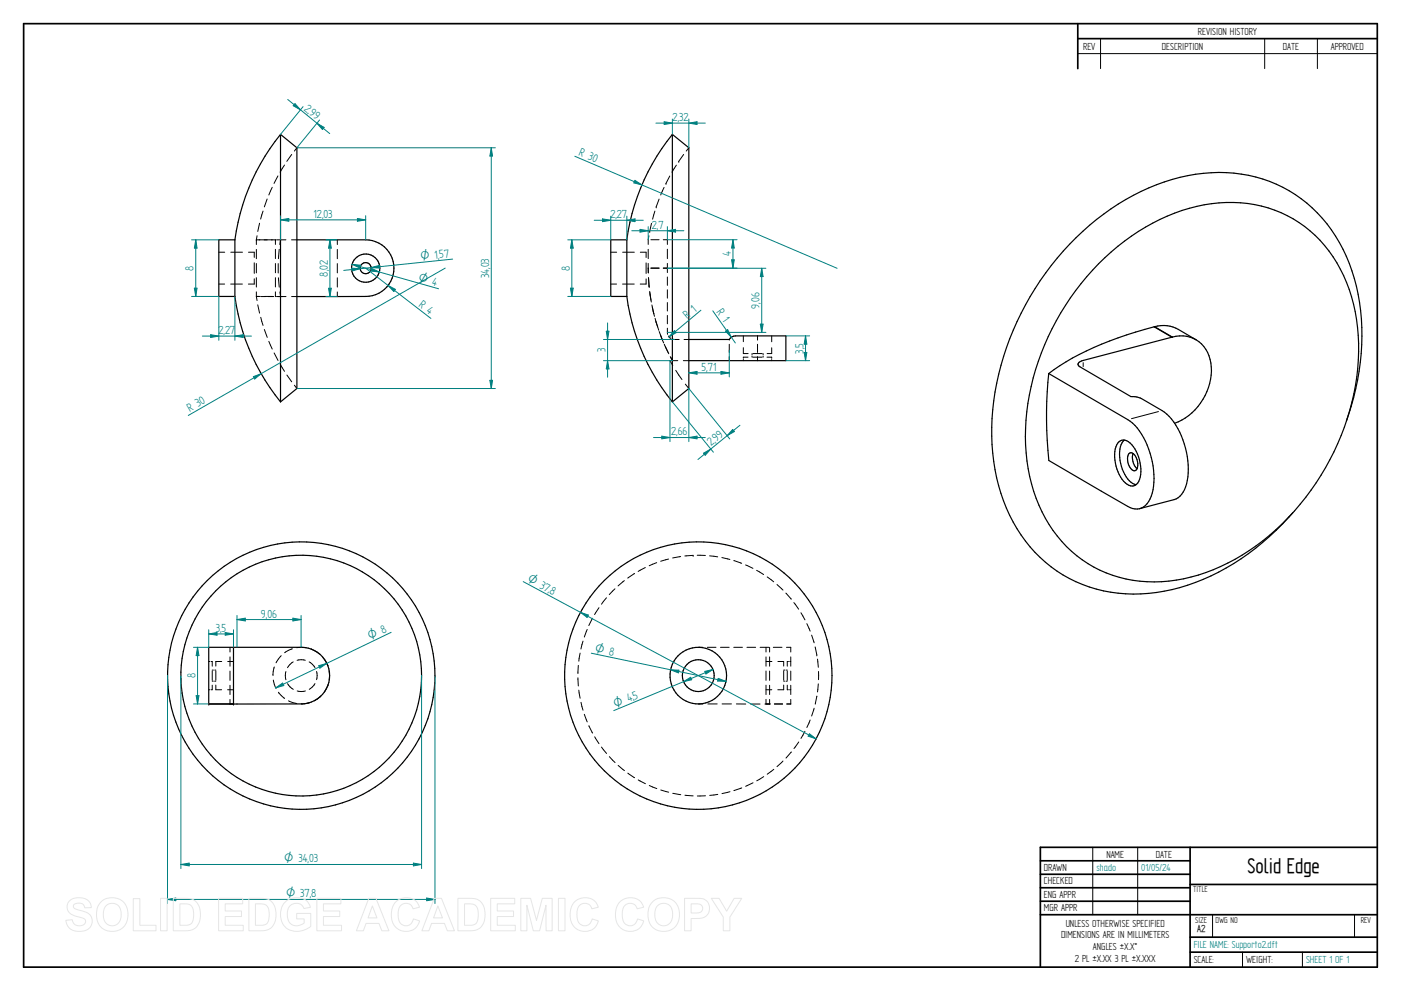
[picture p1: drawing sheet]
<svg xmlns="http://www.w3.org/2000/svg" width="594mm" height="420mm" viewBox="0 0 594 420" stroke-linecap="round" stroke-linejoin="round" font-family="sans-serif">
<g fill="none" stroke="#000" stroke-width=".72">
<path d="M10 10h574v400h-574zM457 10v19.1M457 16.4h127M504.6 359.2v50.8M584 359.2h-142.9v50.8M441.1 365h63.5M441.1 370.7h63.5M441.1 376.4h63.5M504.6 375h79.4M441.1 382.1h63.5M441.1 387.8h142.9M504.6 397.3h79.4"/>
<path d="M504.6 403.7h79.4"/>
</g>
<g fill="none" stroke="#000" stroke-width=".42">
<path d="M466.7 16.4v12.7M536.3 16.4v12.7M558.6 16.4v12.7M457 22.7h127M115.4 79.4l-1.4 3.3M117.8 74.6l-1.6 3.2M120.6 70l-1.8 3M123.7 65.5l-2.1 2.9M125.9 62.7l-1.1 1.4M281.6 79.5l-1.4 3.2M282.4 77.8h.1M284 74.6l-1.6 3.2"/>
<path d="M286.8 70l-1.9 3M287.8 68.4h.1M289.9 65.5l-2.1 2.9M292.1 62.7l-1.1 1.4M109 99.9l-.3 1.8M110.1 94.7l-.8 3.4M111.5 89.5l-1 3.4M113.3 84.4l-1.2 3.3M275.2 99.9l-.3 3.7M275.5 98.1h.1M276.3 94.7l-.8 3.4M277.7 89.5l-1 3.4"/>
<path d="M278.3 87.7h.1M279.5 84.4l-1.2 3.3M92.8 106.9h2.5M97.9 106.9h4.9M105.4 106.9h2.4v2.2M107.8 111.4v4.5M107.8 118.2v2.2h-2.5M108.7 101.7h8.1M108.7 101.7h.1M108.7 101.7v2M108.7 105.7v4M108.7 111.7v4"/>
<path d="M108.7 117.7v4M116.8 101.7v1.9M116.8 105.7v3.9M116.8 111.7v4M116.8 117.7v4M116.8 101.7h.1M117.3 101.7h3.9M118 111.8v3.9M118.1 117.8l.3 4M118.4 105.7l-.3 4M118.9 101.7l-.2 2M123.6 101.7h2.3"/>
<path d="M143 101.7v2M143 105.7v4M143 111.8v3.9M143 117.8v3.9M259 106.9h2.5M264 106.9h5M271.5 106.9h2.5v2.3M274 118.2v2.2h-2.5M274 111.5v4.5M274.9 113.7v2M274.9 105.7v3.9M274.9 111.7v2"/>
<path d="M275 117.7l.2 3.8M275 117.8l.3 4.1M276 101.6h3.5M276 113.6h3.5M276 113.7h3.5M281.3 101.6h1.7v2M281.3 113.6h1.7M281.3 113.7h1.7M283 105.7v3.9M283 111.7v3.9M283 117.4v3.6M92.8 120.4h2.4"/>
<path d="M97.8 120.4h5M108.7 125.7h1.7M108.7 123.7v2M108.7 125.7l.3 1.7M108.7 125.7h1M109.3 129.2l.8 3.6M110.6 134.5l.9 3.5M110.7 125.7h1.9M112.1 139.7l1.2 3.3M112.2 125.7h3.4M113.7 125.7h2.4M116.8 123.7v2h.5"/>
<path d="M117.6 125.7h3.7M117.8 125.7h1M118.7 123.8l.3 1.9M123.6 125.7h2.3M143 123.8v1.9M259 120.4h2.4M264 120.4h4.9M275.5 123.5l.5 3.8M275.5 124l.7 4.1M276.4 129.3l.9 3.8M276.6 130.1l.9 4M277.8 135l1.1 3.6"/>
<path d="M278.1 136.1l1.3 3.9M283 122.9v3.5M283 128.3v3.6M283 133.7v3.6M283 139.1l.1 2.6M114 144.7l1.4 3.3M116.2 149.6l1.7 3.2M118.8 154.4l1.8 3M121.7 159l2 2.9M279.5 140.5l1.4 3.6M280.1 142l1.3 3.4M281.7 146l1.6 3.5"/>
<path d="M282.1 147l1.5 3M283.4 142.5l1.1 1M284.2 151.2l1 1.7-.8-1.4M284.5 152.9h-.4l1.2 2M284.9 152.9h2.5M285.2 143.8h.1M285.3 143.8l2.7 .1M286.5 157l2.7 3.9M289.8 152.9h2.3M290.1 143.9h2M309.2 143.9v.3M309.2 146v3.4"/>
<path d="M309.2 151.2v1.7M315.2 147.4v2.5h2M315.2 142.4v2.5M315.2 152.4v.5M317.2 151.4h-2v.5M318.9 149.9v.5M318.9 150.9v.5M319.2 151.4h4M319.3 149.9h3.9M321.2 142.4v1.8M321.2 146v3.4M321.2 151.2v1.7"/>
<path d="M323.6 149.9v.5M323.6 151v.4M325.2 151.4h2v.5M327.2 147.4v2.5h-1.9M327.2 142.4v2.5M327.2 152.4v.5M459.3 153.8v1.6M124.8 163.3l1.1 1.4M290.6 162.9l1.5 1.8M491.2 174.5l-11.4 3M278.5 238.5l-3.2 1.4M283.5 237l-3.3 1"/>
<path d="M288.6 236l-3.4 .6M293.9 235.5l-3.5 .2M293.9 235.5h.1M295.6 235.4l3.5 .1M300.9 235.7l3.4 .4M306.1 236.4l3.4 .8M311.2 237.7l3.3 1.1M316.1 239.5l3.2 1.5M254 257.6l-1.9 3M257.2 253.4l-2.1 2.8M260.8 249.6l-2.4 2.5M264.7 246.2l-2.6 2.2"/>
<path d="M269.1 243.2l-2.9 1.9M273.6 240.6l-3 1.7M320.8 241.8l3 1.8M325.3 244.6l2.8 2.1M329.5 247.8l2.5 2.4M333.2 251.5l2.3 2.5M336.6 255.5l2.1 2.8M339.6 259.8l1.7 3M97.5 274.4v2M97.5 278.5v3.9M119.2 278l-2.2 3M124 275.1l-3.3 1.6"/>
<path d="M126 280l1.8-.3 1.6 .3M127.7 274.4l-1.8 .2M127.8 274.4l2.1 .3M131.9 275.2l3.6 2.1M136.9 278.8l2.1 3.6M246 276.9l-.6 3.4M247.2 271.8l-.9 3.4M249 266.9l-1.2 3.2M251.2 262.1l-1.5 3.1M296.2 274.4h1.8M299.9 274.4h3.7M305.5 274.4h3.7"/>
<path d="M311.1 274.4h3.7M316.7 274.4h3.7M322.3 274.4h3.7M324.8 274.4v2M324.8 278.5v3.9M326.3 274.4v2M326.3 278.5v3.9M327.9 274.4h3.7M333.5 274.4h1.8v2M335.3 278.5v3.9M342.1 264.4l1.4 3.2M344.2 269.3l1 3.2"/>
<path d="M345.6 274.3l.8 3.4M346.4 277.7h.1M346.7 279.4l.3 3.5M88.5 292.4h.5M88.5 280.5h.5M89.6 280.5h.4v1.9M90 284.5v4M90 290.5v1.9h-.5M90 284.1h.5M90 288.8h.5M91 288.8h.5M91.1 284.1h.4"/>
<path d="M91.5 284.4v4M91.5 290.4v2h2.5M94 280.5h-2.5v1.9M96.5 292.4h2.5M96.6 280.5h2.4M97.5 284.5v4M97.5 290.5v4M97.5 296.5v2M115.9 288.3l1.1 3.6M116.3 282.8l-.5 3.6M118.1 293.5l2.6 2.6M121.2 284.7l-.2 1.7 .2 1.8"/>
<path d="M121.9 289.9l1.1 1.3 1.4 1.1M122.3 297.1l3.6 1.2M124.3 280.6l-1.3 1.1-1.1 1.4M126 292.9l1.8 .3 1.7-.3M131.1 280.6l1.4 1.1 1.1 1.3M131.4 297.9l-3.6 .5M133.6 289.8l-1.1 1.4-1.4 1.1M134.2 284.7l.3 1.7-.3 1.8M136.2 294.9l-3 2.2M139.1 290.2l-1.7 3.3M139.5 284.4l.1 3.9M245.1 287.4l.1 3.4"/>
<path d="M245.2 282.1l-.1 3.5M245.4 292.6l.6 3.4M246.4 297.8l.8 3.3M296.1 298.5h2M300.1 298.5h4M306.2 298.5h4M312.2 298.5h4M318.3 298.5h4M324.4 298.5h2.2M324.8 298.4h1.8M324.8 296.5v2h.3M324.8 284.5v4"/>
<path d="M324.8 290.5v4M324.8 292.4h2.5M324.8 280.5h2.5M325.4 298.5h.4M326.3 296.5l-.2 2M326.3 284.5v4M326.3 290.5v4M328.4 298.5h3.4M328.4 298.4h3.4M329.9 280.5h2.4v1.9M332.3 290.4v2h-2.5M332.3 284.4v4"/>
<path d="M332.3 288.8h.5M332.3 284.1h.5M333.3 288.8h.5M333.4 284.1h.4M333.6 298.4h1.7M333.8 290.5v1.9h.5M333.8 284.5v4M334.3 280.5h-.5v1.9M334.8 292.4h.5M334.9 280.5h.4M335.3 296.5v2h-1.7M335.3 284.5v4"/>
<path d="M335.3 290.5v4M346.4 295.1l-.7 3.4M347 289.9l-.3 3.5M347.1 284.7v3.5M247.8 302.9l1.2 3.2M249.7 307.7l1.6 3.1M252.2 312.4l1.8 2.9M255.1 316.7l2.1 2.7M335.6 318.8l-2.3 2.6M338.7 314.6l-2 2.8M341.3 310l-1.7 3.1M343.5 305.3l-1.4 3.1"/>
<path d="M345.2 300.3l-1 3.3M258.4 320.8l2.4 2.5M262.1 324.5l2.7 2.2M266.2 327.8l2.9 1.9M270.6 330.7l3.1 1.6M275.3 333l3.2 1.3M280.2 334.9l3.3 1M285.3 336.3l3.4 .6M290.4 337.1l3.5 .3M299.2 337.4l-3.5 .1M304.4 336.8l-3.5 .4M309.5 335.7l-3.4 .8"/>
<path d="M314.5 334.1l-3.3 1.1M319.3 331.9l-3.1 1.5M323.8 329.3l-2.9 1.7M328.1 326.2l-2.8 2.1M332 322.7l-2.5 2.3M463.4 359.2v28.6M482.4 359.2v28.6M514.2 387.9v9.4M574.4 387.9v9.4M526.9 403.7v6.3M552.3 403.7v6.3"/>
</g>
<g fill="none" stroke="#000" stroke-width=".51">
<path d="M118.9 57l7 5.7v102l-7 5.7M118.9 57v113.4M118.9 57a90.3 90.3 0 0 0-19.3 44.7M285.1 57l7 5.7v102l-7 5.7M285.1 57v113.4M285.1 57a89.7 89.7 0 0 0-19.3 44.7M99.6 101.7h-6.8v24h6.8M99.6 101.7v24M125.9 101.7h29.2a12 12 0 0 1 11.9 12 12 12 0 0 1-11.9 12h-29.2M265.8 101.7v24M265.8 101.7h-6.8v24h6.8M99.6 125.7a90.8 90.8 0 0 0 19.3 44.7"/>
<path d="M265.8 125.7a90.1 90.1 0 0 0 19.3 44.7M489.4 138.6a127.1 127.1 0 0 0-44.7 19.8M489.4 138.6l7.5 4.4M489.4 138.6h.1M489.6 138.5l7.5 4.4M489.6 138.5a13.1 13.1 0 0 1 10.1 1.2l7.4 4.4M489.6 138.5l-.1 .1M292.1 143.9h17.1a3.1 3.1 0 0 1 2.6-1.5h21.4v10.5h-41.1M444.7 158.4l33.5 19.5a27.4 27.4 0 0 1 10.4 17.8 23 23 0 0 1-2.2 17.8 5.9 5.9 0 0 1-8.2 1.2l-33.5-19.5a177.4 177.4 0 0 1 0-36.8zM496.9 143l-38.3 10a1.3 1.3 0 0 0-1.4 1 1.3 1.3 0 0 0 .8 1.5l21.5 12.6 1.8 .1 2.2 .5 9.3 5.4a27.4 27.4 0 0 1 10.3 17.7 22.9 22.9 0 0 1-2 17.8 5.9 5.9 0 0 1-3.3 2.2l-14.5 3.8M497 142.9h.1M497 142.9l-.1 .1"/>
<path d="M497.1 142.9a13 13 0 0 1 10.1 1.2M507.2 144.1a15.5 15.5 0 0 1 6.1 16.7 24.5 24.5 0 0 1-15.2 18.7M571.2 177.6a87.5 87.5 0 0 0 .9-54.9 52.6 52.6 0 0 0-40.1-36 69.2 69.2 0 0 0-49.3 11.4 107 107 0 0 0-47.9 87.1 65.6 65.6 0 0 0 17.4 46.5 53.6 53.6 0 0 0 52.8 12.9 92.8 92.8 0 0 0 51-36.8 116.7 116.7 0 0 0 21.3-72.5 69.3 69.3 0 0 0-23.2-49.2 60.1 60.1 0 0 0-53.7-10.9 102.5 102.5 0 0 0-57 40.5 115.4 115.4 0 0 0-22.7 72.8 70 70 0 0 0 22.7 49.9 59.8 59.8 0 0 0 53.6 11.6 99.5 99.5 0 0 0 51.3-32.7M474.5 187.3a3.8 3.8 0 0 1 5.4 1.3 16.6 16.6 0 0 1 3 15.4 3.2 3.2 0 0 1-5.7 .8 16.1 16.1 0 0 1-3.7-16.2zM476.8 186.6a10.4 10.4 0 0 0-1.6 9.8 12.3 12.3 0 0 0 5.8 8.9l.7 .2M478.9 192.2a2.72 2.72 0 0 1 3.2 2.7 3.8 3.8 0 0 1-.8 4.7 4 4 0 0 1-3.2-4.5l.1-1.5zM480.5 192.3a6.4 6.4 0 0 0 1.7 6.4M99 274.4v24h-10.5v-24h39.3a12 12 0 0 1 12 12 12 12 0 0 1-12 12l-39.3 .1M97.5 298.5h1.5"/>
<circle cx="155" cy="113.7" r="2.35"/>
<circle cx="155.1" cy="113.7" r="6"/>
<circle cx="127.7" cy="286.4" r="51"/>
<circle cx="127.7" cy="286.4" r="56.7"/>
<circle cx="296.1" cy="286.4" r="6.7"/>
<circle cx="296.1" cy="286.4" r="12"/>
<circle cx="296.1" cy="286.4" r="56.7"/>
</g>
<g fill="#000">
<circle cx="88.5" cy="298.5" r=".25"/>
<circle cx="99" cy="298.5" r=".25"/>
</g>
<path d="M71 286.4v96.7M184.4 286.4v96.7M71 381.3l3.5-.6v1.2z" fill="none" stroke="#008080" stroke-width=".42"/>
<path d="M71 381.3l3.5-.6v1.2z" fill="#008080"/>
<path d="M180.9 380.7l3.5 .6-3.5 .6z" fill="none" stroke="#008080" stroke-width=".42"/>
<path d="M180.9 380.7l3.5 .6-3.5 .6z" fill="#008080"/>
<path d="M76.7 286.4v81.9M178.8 286.4v81.9M76.7 366.5l3.5-.6v1.2zM71 381.3h113.4" fill="none" stroke="#008080" stroke-width=".42"/>
<path d="M76.7 366.5l3.5-.6v1.2z" fill="#008080"/>
<path d="M175.3 365.9l3.5 .6-3.5 .6z" fill="none" stroke="#008080" stroke-width=".42"/>
<path d="M175.3 365.9l3.5 .6-3.5 .6z" fill="#008080"/>
<path d="M165.9 268.1l-49 23.5M116.9 291.6l2.9-2 .5 1.1zM76.7 366.5h102.1" fill="none" stroke="#008080" stroke-width=".42"/>
<path d="M116.9 291.6l2.9-2 .5 1.1z" fill="#008080"/>
<path d="M135.2 282.2l3.4-.9-3 2z" fill="none" stroke="#008080" stroke-width=".42"/>
<path d="M135.2 282.2l3.4-.9-3 2z" fill="#008080"/>
<path d="M100.5 260.9v13.5M100.5 262.7l3.5-.6v1.2zM127.7 260.9v13.5" fill="none" stroke="#008080" stroke-width=".42"/>
<path d="M100.5 262.7l3.5-.6v1.2z" fill="#008080"/>
<path d="M124.2 262.1l3.5 .6-3.5 .6z" fill="none" stroke="#008080" stroke-width=".42"/>
<path d="M124.2 262.1l3.5 .6-3.5 .6z" fill="#008080"/>
<path d="M82 274.4h6.5M100.5 262.7h27.2M82 298.4h6.5M83.2 294.9h1.2l-.6 3.5z" fill="none" stroke="#008080" stroke-width=".42"/>
<path d="M83.2 294.9h1.2l-.6 3.5z" fill="#008080"/>
<path d="M83.8 274.4l.6 3.6h-1.2z" fill="none" stroke="#008080" stroke-width=".42"/>
<path d="M83.8 274.4l.6 3.6h-1.2z" fill="#008080"/>
<path d="M83.8 274.4v24M88.5 268.8l3.5-.6v1.1zM88.5 267v7.4M99 267v7.4" fill="none" stroke="#008080" stroke-width=".42"/>
<path d="M88.5 268.8l3.5-.6v1.1z" fill="#008080"/>
<path d="M95.5 268.2l3.5 .6-3.5 .5z" fill="none" stroke="#008080" stroke-width=".42"/>
<path d="M95.5 268.2l3.5 .6-3.5 .5z" fill="#008080"/>
<path d="M88.5 268.8h10.5M298.9 284.6l3.4-.8-3 2zM302.3 283.8l-42 17.5" fill="none" stroke="#008080" stroke-width=".42"/>
<path d="M298.9 284.6l3.4-.8-3 2z" fill="#008080"/>
<path d="M289.8 289l3.1-1.9 .4 1.1z" fill="none" stroke="#008080" stroke-width=".42"/>
<path d="M289.8 289l3.1-1.9 .4 1.1z" fill="#008080"/>
<path d="M250.7 276.9l57.1 12M304.5 287.6l3.3 1.3-3.5-.1z" fill="none" stroke="#008080" stroke-width=".42"/>
<path d="M304.5 287.6l3.3 1.3-3.5-.1z" fill="#008080"/>
<path d="M284.3 284l3.6 .1-.3 1.2z" fill="none" stroke="#008080" stroke-width=".42"/>
<path d="M284.3 284l3.6 .1-.3 1.2z" fill="#008080"/>
<path d="M221.9 246.6l124.2 66.7M343.2 311.1l2.9 2.2-3.4-1.2z" fill="none" stroke="#008080" stroke-width=".42"/>
<path d="M343.2 311.1l2.9 2.2-3.4-1.2z" fill="#008080"/>
<path d="M246.2 259.6l3.3 1.2-.5 1z" fill="none" stroke="#008080" stroke-width=".42"/>
<path d="M246.2 259.6l3.3 1.2-.5 1z" fill="#008080"/>
<path d="M240.7 101.7h18.3M240.7 125.7h18.3M241.9 122.2h1.2l-.6 3.5z" fill="none" stroke="#008080" stroke-width=".42"/>
<path d="M241.9 122.2h1.2l-.6 3.5z" fill="#008080"/>
<path d="M242.5 101.7l.6 3.5h-1.2z" fill="none" stroke="#008080" stroke-width=".42"/>
<path d="M242.5 101.7l.6 3.5h-1.2z" fill="#008080"/>
<path d="M259 91.7v10M265.8 91.7v10M265.8 93.4l3.5-.6v1.2zM242.5 101.7v24" fill="none" stroke="#008080" stroke-width=".42"/>
<path d="M265.8 93.4l3.5-.6v1.2z" fill="#008080"/>
<path d="M255.5 92.8l3.5 .6-3.5 .6z" fill="none" stroke="#008080" stroke-width=".42"/>
<path d="M255.5 92.8l3.5 .6-3.5 .6z" fill="#008080"/>
<path d="M243.7 66.3l111.3 47.4M269.2 76.5l3 1.9-3.4-.8zM252 93.4h20.8" fill="none" stroke="#008080" stroke-width=".42"/>
<path d="M269.2 76.5l3 1.9-3.4-.8z" fill="#008080"/>
<path d="M285.1 170.4l17.4 21.3M292.1 164.7l17.3 21.4M298.3 192.2l3.1-1.8-2.4 2.6z" fill="none" stroke="#008080" stroke-width=".42"/>
<path d="M298.3 192.2l3.1-1.8-2.4 2.6z" fill="#008080"/>
<path d="M310.7 182.1l.7 .9-3.1 1.7z" fill="none" stroke="#008080" stroke-width=".42"/>
<path d="M310.7 182.1l.7 .9-3.1 1.7z" fill="#008080"/>
<path d="M284.1 152.9v34.3M292.1 164.7v22.5M292.1 185.5l3.5-.6v1.2zM313.8 180.3l-17.9 14.5" fill="none" stroke="#008080" stroke-width=".42"/>
<path d="M292.1 185.5l3.5-.6v1.2z" fill="#008080"/>
<path d="M280.6 184.9l3.5 .6-3.5 .6z" fill="none" stroke="#008080" stroke-width=".42"/>
<path d="M280.6 184.9l3.5 .6-3.5 .6z" fill="#008080"/>
<path d="M255.9 152.9h29.3M255.9 143.9h30.1M257.6 152.9l.6 3.5h-1.1zM277.1 185.5h22" fill="none" stroke="#008080" stroke-width=".42"/>
<path d="M257.6 152.9l.6 3.5h-1.1z" fill="#008080"/>
<path d="M257.1 140.4h1.1l-.6 3.5z" fill="none" stroke="#008080" stroke-width=".42"/>
<path d="M257.1 140.4h1.1l-.6 3.5z" fill="#008080"/>
<path d="M257.6 136.9v23M302.3 131.8l9.5 13.6M307.6 140.4l1-.7 1.5 3.3z" fill="none" stroke="#008080" stroke-width=".42"/>
<path d="M307.6 140.4l1-.7 1.5 3.3z" fill="#008080"/>
<path d="M333.2 152.9h10.1M333.2 142.4h10.1M341 149.4h1.1l-.5 3.5z" fill="none" stroke="#008080" stroke-width=".42"/>
<path d="M341 149.4h1.1l-.5 3.5z" fill="#008080"/>
<path d="M341.6 142.4l.5 3.5h-1.1z" fill="none" stroke="#008080" stroke-width=".42"/>
<path d="M341.6 142.4l.5 3.5h-1.1z" fill="#008080"/>
<path d="M292.1 158.1l3.5-.6v1.2zM309.2 148.4v11.4M341.6 142.4v10.5" fill="none" stroke="#008080" stroke-width=".42"/>
<path d="M292.1 158.1l3.5-.6v1.2z" fill="#008080"/>
<path d="M305.7 157.5l3.5 .6-3.5 .6z" fill="none" stroke="#008080" stroke-width=".42"/>
<path d="M305.7 157.5l3.5 .6-3.5 .6z" fill="#008080"/>
<path d="M297.2 131.5l-13.5 11.3M286 140.2l.7 .9-3 1.7zM292.1 158.1h17.1" fill="none" stroke="#008080" stroke-width=".42"/>
<path d="M286 140.2l.7 .9-3 1.7z" fill="#008080"/>
<path d="M274.9 96.1v5.5M283 97.8l3.5-.6v1.2zM283 96.1v5.5" fill="none" stroke="#008080" stroke-width=".42"/>
<path d="M283 97.8l3.5-.6v1.2z" fill="#008080"/>
<path d="M271.4 97.2l3.5 .6-3.5 .6z" fill="none" stroke="#008080" stroke-width=".42"/>
<path d="M271.4 97.2l3.5 .6-3.5 .6z" fill="#008080"/>
<path d="M281.6 51.6l3.5 .6-3.5 .6zM285.1 50.5v6.5M292.1 50.5v12.2M267.9 97.8h22.1" fill="none" stroke="#008080" stroke-width=".42"/>
<path d="M281.6 51.6l3.5 .6-3.5 .6z" fill="#008080"/>
<path d="M292.1 52.2l3.5-.6v1.2z" fill="none" stroke="#008080" stroke-width=".42"/>
<path d="M292.1 52.2l3.5-.6v1.2z" fill="#008080"/>
<path d="M278.1 52.2h21M155.1 113.7l27.6 21.3M164.5 121l3.2 1.7-.7 .9z" fill="none" stroke="#008080" stroke-width=".42"/>
<path d="M164.5 121l3.2 1.7-.7 .9z" fill="#008080"/>
<path d="M149.3 112.1l3.5 .3-.3 1.2zM149.3 112.1l36.7 10.3" fill="none" stroke="#008080" stroke-width=".42"/>
<path d="M149.3 112.1l3.5 .3-.3 1.2z" fill="#008080"/>
<path d="M157.6 113.8l3.2 1.5-3.5-.4z" fill="none" stroke="#008080" stroke-width=".42"/>
<path d="M157.6 113.8l3.2 1.5-3.5-.4z" fill="#008080"/>
<path d="M149.2 113.7l3.5 .2-3.4 1zM191.9 109.9l-46.2 4.7" fill="none" stroke="#008080" stroke-width=".42"/>
<path d="M149.2 113.7l3.5 .2-3.4 1z" fill="#008080"/>
<path d="M157.4 113.5l3.4-1 .1 1.2z" fill="none" stroke="#008080" stroke-width=".42"/>
<path d="M157.4 113.5l3.4-1 .1 1.2z" fill="#008080"/>
<path d="M138.2 101.7h4.8M138.2 125.7h4.8M139.3 122.2h1.2l-.6 3.5z" fill="none" stroke="#008080" stroke-width=".42"/>
<path d="M139.3 122.2h1.2l-.6 3.5z" fill="#008080"/>
<path d="M139.9 101.7l.6 3.5h-1.2z" fill="none" stroke="#008080" stroke-width=".42"/>
<path d="M139.9 101.7l.6 3.5h-1.2z" fill="#008080"/>
<path d="M81.2 101.7h11.6M139.9 101.7v24M81.2 125.7h11.6M82.4 122.2h1.2l-.6 3.5z" fill="none" stroke="#008080" stroke-width=".42"/>
<path d="M82.4 122.2h1.2l-.6 3.5z" fill="#008080"/>
<path d="M83 101.7l.6 3.5h-1.2z" fill="none" stroke="#008080" stroke-width=".42"/>
<path d="M83 101.7l.6 3.5h-1.2z" fill="#008080"/>
<path d="M83 101.7v24M92.8 125.7v18.6M99.6 125.7v18.6M89.3 141.9l3.5 .6-3.5 .6z" fill="none" stroke="#008080" stroke-width=".42"/>
<path d="M89.3 141.9l3.5 .6-3.5 .6z" fill="#008080"/>
<path d="M99.6 142.5l3.5-.6v1.2z" fill="none" stroke="#008080" stroke-width=".42"/>
<path d="M99.6 142.5l3.5-.6v1.2z" fill="#008080"/>
<path d="M188.8 113.7l-109 62.4M85.8 142.5h20.8M107.4 159.7l3.3-1.2-2.7 2.2z" fill="none" stroke="#008080" stroke-width=".42"/>
<path d="M107.4 159.7l3.3-1.2-2.7 2.2z" fill="#008080"/>
<path d="M125.9 62.7h84.2M125.9 164.7h84.2M207.7 161.2h1.2l-.6 3.5z" fill="none" stroke="#008080" stroke-width=".42"/>
<path d="M207.7 161.2h1.2l-.6 3.5z" fill="#008080"/>
<path d="M208.3 62.7l.6 3.5h-1.2z" fill="none" stroke="#008080" stroke-width=".42"/>
<path d="M208.3 62.7l.6 3.5h-1.2z" fill="#008080"/>
<path d="M208.3 62.7v102M283 113.7h41.8M322.4 137.4h1.2l-.6 3.5zM283 140.9h41.8" fill="none" stroke="#008080" stroke-width=".42"/>
<path d="M322.4 137.4h1.2l-.6 3.5z" fill="#008080"/>
<path d="M323 113.7l.6 3.6h-1.2z" fill="none" stroke="#008080" stroke-width=".42"/>
<path d="M323 113.7l.6 3.6h-1.2z" fill="#008080"/>
<path d="M283 113.7h29.5M283 101.6h29.5M310.2 110.2h1.2l-.6 3.5zM323 113.7v27.2" fill="none" stroke="#008080" stroke-width=".42"/>
<path d="M310.2 110.2h1.2l-.6 3.5z" fill="#008080"/>
<path d="M310.8 101.6l.6 3.6h-1.2z" fill="none" stroke="#008080" stroke-width=".42"/>
<path d="M310.8 101.6l.6 3.6h-1.2z" fill="#008080"/>
<path d="M128.5 45.2l-9.6 11.8M134.4 52.2l3 1.8-.7 .9zM135.5 50.9l-9.6 11.8M310.8 101.6v12.1" fill="none" stroke="#008080" stroke-width=".42"/>
<path d="M134.4 52.2l3 1.8-.7 .9z" fill="#008080"/>
<path d="M125.1 43.9l2.3 2.7-3.1-1.8z" fill="none" stroke="#008080" stroke-width=".42"/>
<path d="M125.1 43.9l2.3 2.7-3.1-1.8z" fill="#008080"/>
<path d="M122 42.2l17.8 14.4M118.9 93.2l3.6-.6v1.2zM118.9 91.4v10.3M155.1 91.4v10.3" fill="none" stroke="#008080" stroke-width=".42"/>
<path d="M118.9 93.2l3.6-.6v1.2z" fill="#008080"/>
<path d="M151.5 92.6l3.6 .6-3.6 .6z" fill="none" stroke="#008080" stroke-width=".42"/>
<path d="M151.5 92.6l3.6 .6-3.6 .6z" fill="#008080"/>
<path d="M118.9 93.2h36.2" fill="none" stroke="#008080" stroke-width=".42"/>
<g fill="none" stroke="#e6e6e6" stroke-width=".42">
<path d="M29.6 381.8a6.5 6.5 0 0 1 8.5 .8l.6 2.2-2.8 .1a2.7 2.7 0 0 0-2.1-2 2.7 2.7 0 0 0-2.7 1.1 1.87 1.87 0 0 0 2.2 1.8l1.4 .4a4.4 4.4 0 0 1 4 6.2 6.4 6.4 0 0 1-9.1 1.3l-1.2-1.8-.5-1.7 2.7-.3a2.94 2.94 0 0 0 2.6 2.6 2.94 2.94 0 0 0 3.1-1.9 2.67 2.67 0 0 0-2.9-1.8 4.9 4.9 0 0 1-5-4.3l.4-1.6zM43.1 382.1a6.9 6.9 0 0 1 8.2-.5 6.9 6.9 0 0 1 2.8 7.7 6.7 6.7 0 0 1-8 5.5 6.7 6.7 0 0 1-5.1-8.3 6.4 6.4 0 0 1 2.1-4.4zM44.8 384.2a3.9 3.9 0 0 1 4.6-.8 3.9 3.9 0 0 1 2 4.3 3.8 3.8 0 0 1-1.9 4.3 3.8 3.8 0 0 1-4.6-.7 6.6 6.6 0 0 1-.1-7.1zM56.5 381h2.8v11.3h6.9v2.3h-9.7zM68.1 380.9h2.8v13.7h-2.8zM73.5 380.9h5a5.9 5.9 0 0 1 6.5 7 5.9 5.9 0 0 1-6.3 6.7h-5.2zM76.3 383.2h1.8a3.4 3.4 0 0 1 4 3.9v1.2a3.2 3.2 0 0 1-3.8 4h-2zM92.7 380.9h10.2v2.3h-7.4v3h6.9v2.4h-6.9v3.7h7.7v2.3h-10.5zM105.5 380.9h5.1a5.9 5.9 0 0 1 6.4 7 5.9 5.9 0 0 1-6.3 6.7h-5.2zM108.3 383.2h1.9a3.4 3.4 0 0 1 4 3.9v1.2a3.2 3.2 0 0 1-3.8 4h-2.1zM120.9 382.4a7.3 7.3 0 0 1 9.7 .1l1 2.2-2.7 .5a3.7 3.7 0 0 0-4.6-2 3.7 3.7 0 0 0-2.5 4.4 4.2 4.2 0 0 0 2.2 4.5 4.2 4.2 0 0 0 5-.8v-1.7h-3.2v-2.3h6v5.4a8.1 8.1 0 0 1-11.8-.8 8.3 8.3 0 0 1 .9-9.5zM134.4 380.9h10.2v2.3h-7.4v3h6.9v2.4h-6.9v3.7h7.6v2.3h-10.4z"/>
<path d="M156.4 380.9h3l5.5 13.7h-3l-1.2-3.1h-5.5l-1.1 3.1h-3zM157.9 384.1l1.9 5.1h-3.7zM167.7 382.5a6 6 0 0 1 10.2 2.1l-2.8 .7a3.2 3.2 0 0 0-3.9-2.2 3.2 3.2 0 0 0-2.4 3.8 4.6 4.6 0 0 0 2.5 5.5 3.2 3.2 0 0 0 4-2.8l2.6 .8a6.1 6.1 0 0 1-7.2 4.3 6.1 6.1 0 0 1-4.8-6.8 7.7 7.7 0 0 1 1.8-5.4zM184.1 380.9h3.1l5.5 13.7h-3l-1.2-3.1h-5.5l-1.1 3.1h-3zM185.7 384.1l1.9 5.1h-3.8zM194.2 380.9h5a5.9 5.9 0 0 1 6.5 7 5.9 5.9 0 0 1-6.3 6.7h-5.2zM197 383.2h1.8a3.4 3.4 0 0 1 4 3.9v1.2a3.2 3.2 0 0 1-3.8 4h-2zM208.1 380.9h10.2v2.3h-7.4v3h6.9v2.4h-6.9v3.7h7.6v2.3h-10.4zM220.8 380.9h4.2l2.5 9.3 2.4-9.3h4.2v13.7h-2.5l-.1-10.8-2.7 10.8h-2.7l-2.7-10.8v10.8h-2.6zM236.8 380.9h2.8v13.7h-2.8zM243.5 382.5a6 6 0 0 1 10.2 2.1l-2.8 .7a3.2 3.2 0 0 0-3.8-2.2 3.2 3.2 0 0 0-2.4 3.8 4.6 4.6 0 0 0 2.4 5.5 3.2 3.2 0 0 0 4-2.8l2.6 .8a6.1 6.1 0 0 1-7.2 4.3 6.1 6.1 0 0 1-4.7-6.8 7.7 7.7 0 0 1 1.7-5.4zM262.7 382.5a6 6 0 0 1 10.2 2.1l-2.7 .7a3.2 3.2 0 0 0-3.9-2.2 3.2 3.2 0 0 0-2.4 3.8 4.6 4.6 0 0 0 2.4 5.5 3.2 3.2 0 0 0 4-2.8l2.7 .8a6.1 6.1 0 0 1-7.2 4.3 6.1 6.1 0 0 1-4.8-6.8 7.7 7.7 0 0 1 1.7-5.4z"/>
<path d="M277 382.1a6.9 6.9 0 0 1 8.2-.5 6.9 6.9 0 0 1 2.8 7.7 6.7 6.7 0 0 1-8.1 5.5 6.7 6.7 0 0 1-5.1-8.3 6.4 6.4 0 0 1 2.2-4.4zM278.7 384.2a3.9 3.9 0 0 1 4.6-.8 3.9 3.9 0 0 1 1.9 4.3 3.8 3.8 0 0 1-1.8 4.3 3.8 3.8 0 0 1-4.7-.7 6.6 6.6 0 0 1 0-7.1zM290.3 380.9h5.2a4.4 4.4 0 0 1 5.4 4.3 4.4 4.4 0 0 1-5.4 4.2h-2.4v5.2h-2.8zM293.1 383.2h1.8a2.1 2.1 0 0 1 2.6 .6 2.1 2.1 0 0 1 0 2.6 3.4 3.4 0 0 1-2.9 .7h-1.5zM301.6 380.9h3.3l3.2 5.4 3.2-5.4h3.2l-5 7.9v5.8h-2.8v-5.8z"/>
</g>
<text font-size="10.1" x="529" y="370.2">Solid Edge</text>
<g font-size="5.6" fill="#008080">
<text x="128.7" y="46.5" transform="rotate(39 128.7 46.5)">2,</text>
<text x="130.8" y="48.3" transform="rotate(39 130.8 48.3)">99</text>
<text x="285.2" y="51.3">2,32</text>
<text x="245.2" y="65.9" transform="rotate(23 245.2 65.9)">R 30</text>
<text x="133" y="92.3">12,03</text>
<text x="258.8" y="92.5">2,27</text>
<text x="276.4" y="96.9">2,7</text>
<text x="186.4" y="109.6" transform="rotate(-6 186.4 109.6)">57</text>
<text x="309.9" y="108.7" transform="rotate(-90 309.9 108.7)">4</text>
<text x="82.1" y="114.8" transform="rotate(-90 82.1 114.8)">8</text>
<text x="139" y="117.3" transform="rotate(-90 139 117.3)">8,02</text>
<text x="207.4" y="117.9" transform="rotate(-90 207.4 117.9)">34,03</text>
<text x="241.6" y="114.8" transform="rotate(-90 241.6 114.8)">8</text>
<text x="177.3" y="129.8" transform="rotate(37 177.3 129.8)">R 4</text>
<text x="322.1" y="130.9" transform="rotate(-90 322.1 130.9)">9,06</text>
<text x="291.4" y="135.2" transform="rotate(-40 291.4 135.2)">R 1</text>
<text x="303.7" y="132.3" transform="rotate(55 303.7 132.3)">R 1</text>
<text x="92.6" y="141.6">2,27</text>
<text x="256.8" y="149.4" transform="rotate(-90 256.8 149.4)">3</text>
<text x="340.7" y="149.9" transform="rotate(-90 340.7 149.9)">3,5</text>
<text x="297.5" y="157.2">5,71</text>
<text x="80.5" y="174.8" transform="rotate(-30 80.5 174.8)">R 30</text>
<text x="284.6" y="184.6">2,66</text>
<text x="301.6" y="189.1" transform="rotate(-39 301.6 189.1)">2,</text>
<text x="303.7" y="187.3" transform="rotate(-39 303.7 187.3)">99</text>
<text x="232.8" y="251.4" transform="rotate(28 232.8 251.4)">8</text>
<text x="110.6" y="261.8">9,06</text>
<text x="91.5" y="267.9">3,5</text>
<text x="82.9" y="287.6" transform="rotate(-90 82.9 287.6)">8</text>
<text x="269.1" y="296.7" transform="rotate(-22 269.1 296.7)">5</text>
</g>
<g font-size="5.4" fill="#008080">
<text x="178.4" y="110.4" transform="rotate(-6 178.4 110.4)">O 1,</text>
<text x="177.2" y="119.1" transform="rotate(16 177.2 119.1)">O 4</text>
<text x="223.3" y="246.4" transform="rotate(28 223.3 246.4)">O 37,</text>
<text x="157" y="271.4" transform="rotate(-26 157 271.4)">O 8</text>
<text x="252.1" y="276.4" transform="rotate(12 252.1 276.4)">O 8</text>
<text x="261.1" y="300" transform="rotate(-22 261.1 300)">O 4,</text>
<text x="120.5" y="365.6">O 34,03</text>
<text x="121.3" y="380.4">O 37,8</text>
</g>
<g font-size="4.9">
<text x="507.9" y="14.7">REVISION HISTORY</text>
<text x="459.3" y="21">REV</text>
<text x="492.7" y="21">DESCRIPTION</text>
<text x="544" y="21">DATE</text>
<text x="564.3" y="21">APPROVED</text>
<text x="469.1" y="363.6">NAME</text>
<text x="490.1" y="363.6">DATE</text>
<text x="442.7" y="369.3">DRAWN</text>
<text x="442.7" y="375">CHECKED</text>
<text x="442.7" y="380.7">ENG APPR</text>
<text x="442.7" y="386.4">MGR APPR</text>
<text x="451.9" y="392.9">UNLESS OTHERWISE SPECIFIED</text>
<text x="449.9" y="397.9">DIMENSIONS ARE IN MILLIMETERS</text>
<text x="455.7" y="407.8">2 PL ±X.XX 3 PL ±X.XXX</text>
<text x="463.5" y="402.9">ANGLES ±X.X°</text>
<text x="506.2" y="408.3">SCALE:</text>
<text x="528.4" y="408.3">WEIGHT:</text>
</g>
<g font-size="4.9" fill="#008080">
<text x="464.9" y="369.3">shado</text>
<text x="483.9" y="369.3">01/05/24</text>
<text x="506.2" y="402">FILE NAME: Supporto2.dft</text>
<text x="553.8" y="408.4">SHEET 1 OF 1</text>
</g>
<text font-size="4.8" x="507.7" y="395.3">A2</text>
<g font-size="4.1">
<text x="505.9" y="378.3">TITLE</text>
<text x="506.9" y="391.1">SIZE</text>
<text x="515.4" y="391.1">DWG NO</text>
<text x="577" y="391.1">REV</text>
</g>
</svg>
